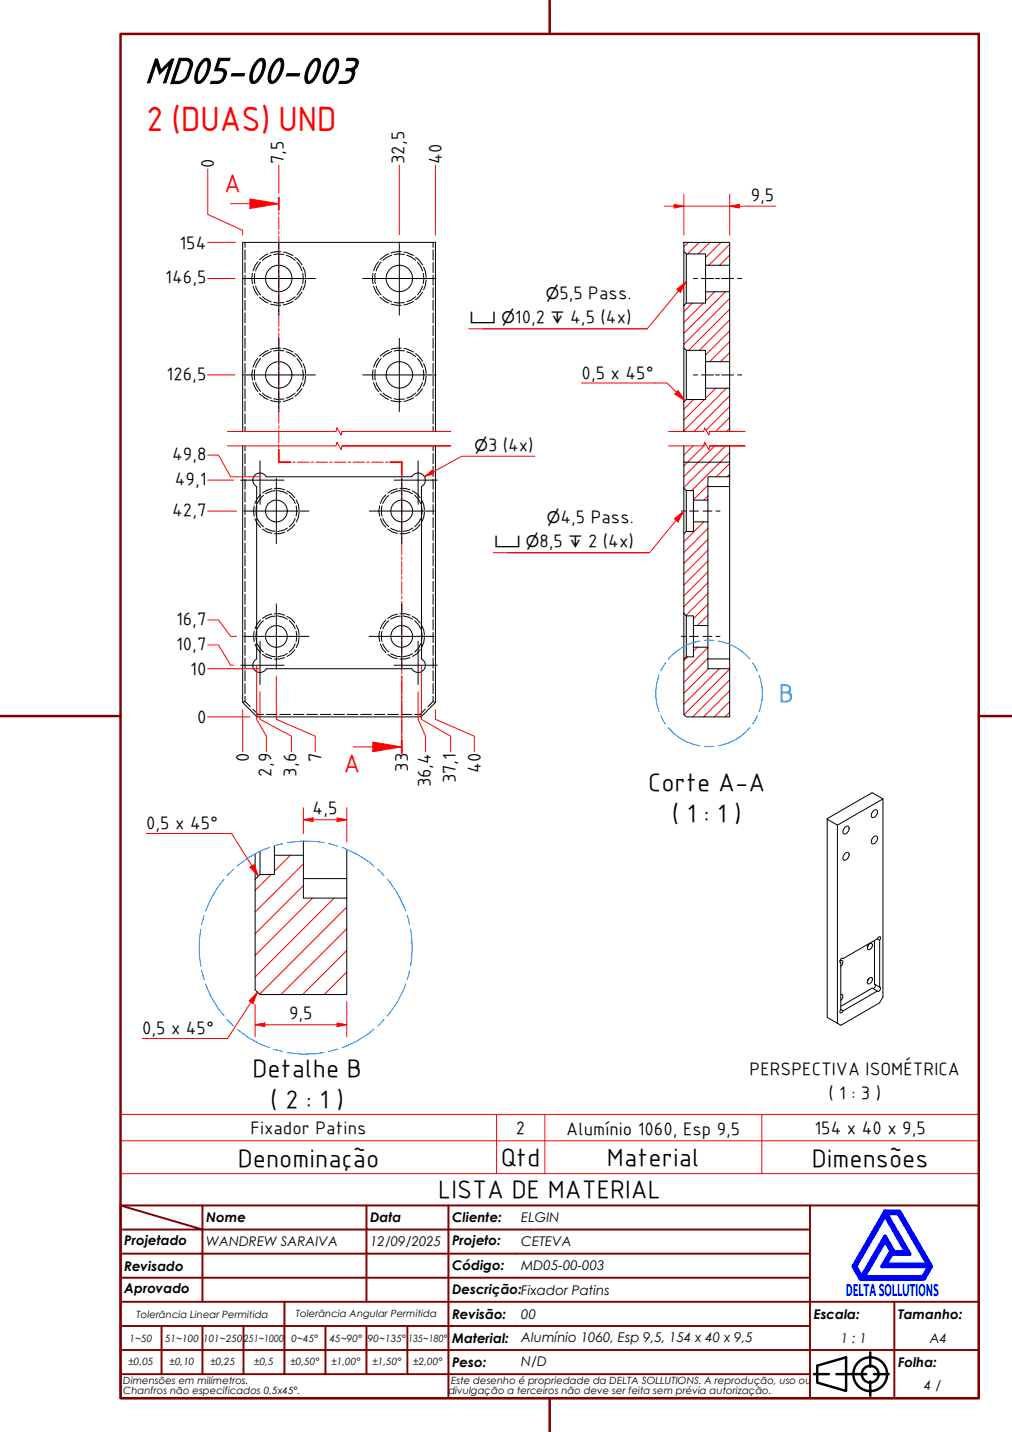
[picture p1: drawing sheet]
<svg xmlns="http://www.w3.org/2000/svg" width="210mm" height="297mm" viewBox="0 0 210 297" stroke-linecap="round" stroke-linejoin="round" font-family="sans-serif">
<!-- layer: Hatch (ABNT) -->
<g fill="none" stroke="#f00" stroke-width=".21">
<path d="M142.8 50.3l-1 .9M145 50.3l-2.4 2.4M147.3 50.3l-2.5 2.4M149.5 50.3l-3.2 3.1M151.3 52.9l-2.1 2.1M151.3 50.7l-4.3 4.3M143.6 62.9l-1.8 1.8M145.9 62.9l-4.1 4M148.2 60.5l-1.9 1.9M150.5 60.5l-8.7 8.7M151.3 73.1l-1.9 1.9M151.3 70.9l-4.1 4.1"/>
<path d="M151.3 68.6l-5 5M151.3 66.4l-6.2 6.3M151.3 64.1l-8.5 8.6M151.3 61.9l-9.5 9.5M143.8 92.5l-2 1.9M143.8 82.9l-2 2M146.1 82.9l-4.3 4.2M146.4 92.1l-4.6 4.6M148.3 92.5l-6.5 6.4M148.4 80.5l-2.1 2.1M150.5 92.5l-8.7 8.6M150.7 80.5l-8.9 8.9"/>
<path d="M151.3 98.4l-.5 .5M151.3 96.1l-2.7 2.8M151.3 93.9l-7.8 7.9M151.3 88.8l-.6 .7M151.3 86.6l-2.9 2.9M151.3 84.4l-4.8 4.8M151.3 82.1l-7.3 7.4M146 108.3l-4.2 4.1M146.8 102.9l-.8 .8M146.8 100.6l-3 3M146.8 118.6l-5 5M146.8 116.4l-5 5"/>
<path d="M146.8 114.1l-5 5M146.8 111.9l-5 5M146.8 109.6l-5 5M142.6 136.3l-.8 .8M144.7 134.2l-.9 .9M146.8 136.6l-5 5M146.8 134.3l-5 5M146.8 127.6l-2.1 2.2M146.8 125.3l-3 3M146.8 123.1l-4.5 4.6M146.8 120.8l-5 5M146.9 138.7l-5.1 5.1"/>
<path d="M149.2 138.7l-7.4 7.4M151.3 138.8l-9.4 9.5M151.3 147.8l-.9 .9M151.3 145.5l-3.1 3.2M151.3 143.3l-5.4 5.4M151.3 141l-7.6 7.7M60.2 177.4l-3.3 3.3M62.9 179.2l-10 10M56.2 181.4l-3.3 3.3M62.9 183.7l-10 10M64.8 186.3l-11.9 11.9M69.3 186.3l-16.4 16.4"/>
<path d="M71.9 197.2l-9.1 9.1M71.9 192.6l-13.6 13.7M71.9 188.2l-18.1 18M71.9 206.1l-.1 .2M71.9 201.6l-4.6 4.7"/>
</g>
<!-- layer: Hidden (ABNT) -->
<g fill="none" stroke="#000" stroke-width=".21">
<path d="M50.8 50.3v1M50.8 51.8v2.1M50.8 54.4v2.1M50.8 57.1v2.1M50.8 59.7v2.1M52.4 56.7l-.2 1.1 .2 1.1M52.5 59.4l.5 1.2 .5 .6M52.9 56.7l-.1 .4 .1 1.7M53 59.3l.1 .5 1 1.4M53.5 54.3l-.5 .7-.5 1.2M54.1 54.4l-1 1.3-.1 .5M55.6 52.7l-.6 .2-1.2 1"/>
<path d="M56.3 52.9l-1.4 .7-.5 .4M58.2 52.2h-.4l-1.7 .3M58.8 52.3l.5 .1 1.5 .6M58.9 52.8l-1.4-.1-.7 .1M59.4 53l.8 .2 1 .8M61.2 53.4l.6 .4 .9 1.1M61.6 54.4l.6 .7 .5 1.1M62.7 59.3l-.5 1.1-.6 .8M62.8 56.7l.1 1.1-.1 1M62.9 55.4l.3 .9 .2 1.2M63.4 58l-.2 1.2-.3 .9M77.4 56.7l-.2 1.1 .2 1.1"/>
<path d="M77.5 59.4l.5 1.2 .5 .6M77.9 56.7l-.1 .4 .1 1.7M78 59.3l.1 .5 1 1.4M78.5 54.3l-.5 .7-.5 1.2M79.1 54.4l-1 1.3-.1 .5M80.6 52.7l-.6 .2-1.2 1M81.3 52.9l-1.4 .7-.5 .4M83.2 52.2h-.4l-1.7 .3M83.8 52.3l.5 .1 1.5 .6M83.9 52.8l-1.4-.1-.7 .1M84.4 53l.8 .2 1 .8M86.2 53.4l.6 .4 .9 1.1"/>
<path d="M86.6 54.4l.6 .7 .5 1.1M87.7 59.3l-.5 1.1-.6 .8M87.8 56.7l.1 1.1-.1 1M87.9 55.4l.3 .9 .2 1.2M88.4 58l-.2 1.2-.3 .9M89.8 50.3v1M89.8 51.8v2.1M89.8 54.4v2.1M89.8 57.1v2.1M89.8 59.7v2.1M50.8 62.3v2.1M50.8 64.9v2.1"/>
<path d="M50.8 67.5v2.1M50.8 70.1v2.1M50.8 72.8v2.1M50.8 75.4v2.1M50.8 78v2.1M52.4 76.7l-.2 1.1 .2 1M52.5 79.4l.5 1.2 .5 .6M52.9 76.7l-.1 .4 .1 1.7M53 79.3l.1 .5 1 1.4M53.5 74.3l-.5 .7-.5 1.2M53.8 61.7l1.2 .9 .6 .3M54.1 74.4l-1 1.3-.1 .5"/>
<path d="M54.4 61.5l.5 .4 1.4 .7M55.6 72.7l-.6 .2-1.2 1M56.1 63.1l1.7 .3 .4-.1M56.3 72.9l-1.4 .7-.5 .4M56.8 62.7l.7 .2 1.4-.2M58.2 72.2h-.4l-1.7 .3M58.8 72.3l.5 .1 1.5 .6M58.9 72.8l-1.4-.1-.7 .1M59.4 73l.8 .2 1 .8M60.8 62.5l-2 .8M61.2 73.3l.6 .5 .9 1.1M61.2 61.6l-1 .7-.8 .3"/>
<path d="M61.6 74.4l.6 .7 .5 1.1M62.7 60.6l-.9 1.1-.6 .5M62.7 79.3l-.5 1.1-.6 .8M62.8 76.7l.1 1.1-.1 1M62.9 75.4l.3 .9 .2 1.2M63.4 78l-.2 1.2-.3 .9M77.4 76.7l-.2 1.1 .2 1M77.5 79.4l.5 1.2 .5 .6M77.9 76.7l-.1 .4 .1 1.7M78 79.3l.1 .5 1 1.4M78.5 74.3l-.5 .7-.5 1.2M78.8 61.7l1.2 .9 .6 .3"/>
<path d="M79.1 74.4l-1 1.3-.1 .5M79.4 61.5l.5 .4 1.4 .7M80.6 72.7l-.6 .2-1.2 1M81.1 63.1l1.7 .3 .4-.1M81.3 72.9l-1.4 .7-.5 .4M81.8 62.7l.7 .2 1.4-.2M83.2 72.2h-.4l-1.7 .3M83.8 72.3l.5 .1 1.5 .6M83.9 72.8l-1.4-.1-.7 .1M84.4 73l.8 .2 1 .8M85.8 62.5l-2 .8M86.2 73.3l.6 .5 .9 1.1"/>
<path d="M86.2 61.6l-1 .7-.8 .3M86.6 74.4l.6 .7 .5 1.1M87.7 60.6l-.9 1.1-.6 .5M87.7 79.3l-.5 1.1-.6 .8M87.8 76.7l.1 1.1-.1 1M87.9 75.4l.3 .9 .2 1.2M88.4 78l-.2 1.2-.3 .9M89.8 62.3v2.1M89.8 64.9v2.1M89.8 67.5v2.1M89.8 70.1v2.1M89.8 72.8v2.1"/>
<path d="M89.8 75.4v2.1M89.8 78v2.1M50.8 80.6v2.1M50.8 83.2v2.1M50.8 85.8v2.1M50.8 88.4v1.1M50.8 92.5v1M50.8 94.1v2.1M50.8 96.7v2.2M50.8 99.4v2.1M53.8 81.7l1.2 .9 .6 .3M54.4 81.5l.5 .4 1.4 .7"/>
<path d="M56.1 83.1l2.1 .2M56.8 82.7l.7 .2 1.4-.2M60.8 82.5l-2 .8M61.2 81.5l-1 .8-.8 .3M62.7 80.6l-.9 1.1-.6 .5M78.8 81.7l1.2 .9 .6 .3M79.4 81.5l.5 .4 1.4 .7M81.1 83.1l2.1 .2M81.8 82.7l.7 .2 1.4-.2M85.8 82.5l-2 .8M86.2 81.5l-1 .8-.8 .3M87.7 80.6l-.9 1.1-.6 .5"/>
<path d="M89.8 80.6v2.1M89.8 83.2v2.1M89.8 85.8v2.1M89.8 88.4v1.1M89.8 92.5v1M89.8 94.1v2.1M89.8 96.7v2.2M89.8 99.4v2.1M50.8 102v2.1M50.8 104.7v2.1M50.8 107.3v2.2M50.8 110v2.1"/>
<path d="M50.8 112.6v2.2M50.8 115.3v2.1M50.8 117.9v2.1M52.7 104.9l-.1 1.1 .1 1.1M52.9 107.6l.4 1 .7 .8M53.3 105l-.2 .4 .2 1.6M53.4 107.6l.8 1.3 .5 .3M54 102.6l-.7 .8-.4 1M54.4 109.7l1 .6 1 .3M54.7 102.8l-.5 .3-.8 1.3M55.1 109.6l1.3 .5 .7 .1M56.4 101.4l-1 .3-1 .6"/>
<path d="M56.9 101.3h1.1l1 .3M57.1 101.8l-.7 .1-1.3 .5M57.6 101.8l1.3 .3 .7 .4M59 110.4l-1 .3h-1.1M59.5 101.8l.9 .6 .8 .8M59.6 109.5l-.7 .5-1.3 .2M60 102.7l.8 .9 .4 .8M61.2 108.8l-.8 .8-.9 .6M61.2 107.6l-.4 .8-.8 .9M61.4 103.7l.5 1 .1 1M61.4 105l.2 1-.2 1M62 106.3l-.1 1-.5 1"/>
<path d="M78.7 104.9l-.1 1.1 .1 1.1M78.9 107.6l.4 1 .7 .8M79.2 105l-.1 .4 .1 1.6M79.4 107.6l.8 1.3 .4 .3M80 102.6l-.7 .8-.4 1M80.4 109.7l.9 .6 1.1 .3M80.6 102.8l-.4 .3-.8 1.3M81.1 109.6l1.3 .5 .7 .1M82.4 101.4l-1.1 .3-.9 .6M82.9 101.3h1.1l1 .3M83.1 101.8l-.7 .1-1.3 .5M83.6 101.8l1.3 .3 .7 .4"/>
<path d="M85 110.4l-1 .3h-1.1M85.5 101.8l.9 .6 .7 .8M85.6 109.5l-.7 .5-1.3 .2M86 102.7l.8 .9 .4 .8M87.1 108.8l-.7 .8-.9 .6M87.2 107.6l-.4 .8-.8 .9M87.4 105l.2 1-.2 1M87.4 103.7l.5 1 .1 1M88 106.3l-.1 1-.5 1M89.8 102v2.1M89.8 104.7v2.1M89.8 107.3v2.2"/>
<path d="M89.8 110v2.1M89.8 112.6v2.2M89.8 115.3v2.1M89.8 117.9v2.1M50.8 120.6v2.1M50.8 123.2v2.2M50.8 125.9v2.1M50.8 128.5v2.1M50.8 131.2v2.1M50.8 133.8v2.2M50.8 136.5v2.1M50.8 139.1v2.2"/>
<path d="M52.7 130.9l-.1 1.1 .1 1.1M52.9 133.6l.4 1 .7 .8M53.3 131l-.2 .4 .2 1.6M53.4 133.5l.8 1.4 .5 .3M54 128.6l-.7 .8-.4 1M54.4 135.7l1 .6 1 .3M54.7 128.8l-.5 .3-.8 1.4M55.1 135.6l1.3 .6h.7M56.4 127.4l-1 .3-1 .6M56.9 127.3h1.1l1 .3M57.1 127.8l-.7 .1-1.3 .5M57.6 127.8l1.3 .2 .7 .4"/>
<path d="M59 136.4l-1 .3h-1.1M59.5 127.8l.9 .6 .8 .8M59.6 135.6l-.7 .4-1.3 .2M60 128.7l.8 .9 .4 .9M61.2 134.8l-.8 .8-.9 .6M61.2 133.5l-.4 .9-.8 .9M61.4 129.7l.5 1 .1 1M61.4 130.9l.2 1.1-.2 1.1M62 132.3l-.1 1-.5 1M78.7 130.9l-.1 1.1 .1 1.1M78.9 133.6l.4 1 .7 .8M79.2 131l-.1 .4 .1 1.6"/>
<path d="M79.4 133.5l.8 1.4 .4 .3M80 128.6l-.7 .8-.4 1M80.4 135.7l.9 .6 1.1 .3M80.6 128.8l-.4 .3-.8 1.4M81.1 135.6l1.3 .6h.7M82.4 127.4l-1.1 .3-.9 .6M82.9 127.3h1.1l1 .3M83.1 127.8l-.7 .1-1.3 .5M83.6 127.8l1.3 .2 .7 .4M85 136.4l-1 .3h-1.1M85.5 127.8l.9 .6 .7 .8M85.6 135.6l-.7 .4-1.3 .2"/>
<path d="M86 128.7l.8 .9 .4 .9M87.1 134.8l-.7 .8-.9 .6M87.2 133.5l-.4 .9-.8 .9M87.4 130.9l.2 1.1-.2 1.1M87.4 129.7l.5 1 .1 1M88 132.3l-.1 1-.5 1M89.8 120.6v2.1M89.8 123.2v2.2M89.8 125.9v2.1M89.8 128.5v2.1M89.8 131.2v2.1M89.8 133.8v2.2"/>
<path d="M89.8 136.5v2.1M89.8 139.1v2.2M50.5 145.6l-.2 .1M50.8 145.5l1.1 1.1M50.8 145.5l-.1 .1M50.8 141.8v2.1M50.8 144.4v1.1M52.5 147.1l1 1.1M53.4 148.5l-.1 .2M53.5 148.2h1.2M53.5 148.2v.2M55.2 148.2h2.2"/>
<path d="M58 148.2h2.3M60.8 148.2h2.3M63.6 148.2h2.2M66.4 148.2h2.2M69.2 148.2h2.2M72 148.2h2.3M74.8 148.2h2.2M77.6 148.2h2.2M80.4 148.2h2.2M83.2 148.2h2.2M86 148.2h1.1l.1 .2M87.2 148.5l.1 .2"/>
<path d="M88.2 147.1l-1.1 1.1M89.8 141.8v2.1M89.8 144.4v1.1M89.8 145.5l.2 .1M89.8 145.5l-1 1.1M90.2 145.6l.1 .1"/>
</g>
<!-- layer: Linha Corte (ABNT) -->
<g fill="none" stroke="#f00" stroke-width=".21">
<path d="M51.8 42.3h6M57.8 41v2.5M57.8 44v.5M57.8 45v2.6M57.8 48v.6M57.8 49v2.6M57.8 52.1v.5M57.8 53v2.6M57.8 56.1v.5M57.8 57.1v2.6M57.8 60.1v.5M57.8 61.1v2.6"/>
<path d="M57.8 64.1v.6M57.8 65.1v2.6M57.8 68.1v.6M57.8 69.1v2.6M57.8 72.2v.5M57.8 73.2v2.5M57.8 76.2v.5M57.8 77.2v2.6M47.2 92.5h22.5l.2-.8 .9 1.5 .2-.7h22.5h-22.5M47.2 89.5h22.5l.2-.8 .9 1.5 .2-.7h22.5h-22.5M57.8 80.2v.6M57.8 81.2v2.6"/>
<path d="M57.8 84.3v.5M57.8 85.2v2.6M57.8 88.3v.5M57.8 89.3v2.5M57.8 92.3v.5M57.8 93.3v2.6h2.4M60.7 95.9h.5M61.7 95.9h2.4M64.5 95.9h.6M65.5 95.9h2.4M68.4 95.9h.5M69.4 95.9h2.4"/>
<path d="M72.2 95.9h.6M73.2 95.9h2.4M76.1 95.9h.5M77.1 95.9h2.4M79.9 95.9h.6M80.9 95.9h2.4v2.7M83.3 99v.6M83.3 100v2.7M138.7 92.5h7.2l.3-.8 .8 1.5 .2-.7h7.3h-7.3M138.7 89.5h7.2l.3-.8 .8 1.5 .2-.7h7.3h-7.3M83.3 103.1v.6M83.3 104.1v2.7"/>
<path d="M83.3 107.3v.5M83.3 108.3v2.6M83.3 111.4v.5M83.3 112.4v2.6M83.3 115.5v.5M83.3 116.5v2.7M83.3 119.6v.6M83.3 120.6v2.7M83.3 123.7v.6M83.3 124.7v2.7M83.3 127.9v.5M83.3 128.8v2.7"/>
<path d="M83.3 132v.5M83.3 133v2.7M83.3 136.1v.6M83.3 137.1v2.7M83.3 140.2v.6M83.3 141.2v2.7M83.3 144.4v.5M83.3 145.3v2.7M83.3 148.5v.5M83.3 149.5v2.7M83.3 152.6v.5M83.3 153.6v2.7"/>
</g>
<!-- layer: Visible (ABNT) -->
<g fill="none" stroke="#000" stroke-width=".21">
<path d="M141.8 50.3h9.5v4.7h-5v-2.3h-4l-.5-.5zM141.8 52.2v11.2M142.3 52.7v10.2M146.3 55v5.5M151.3 55v5.5M141.8 72.2v17.3M142.3 62.9h4v-2.4h5v14.5h-5v-2.3h-4l-.5-.5v-8.8zM142.3 72.7v10.2M146.3 75v5.5M151.3 75v14.5M50.3 92.5v53.2l3 3h34l3-3v-53.2M50.3 89.5v-39.2h40v39.2"/>
<path d="M141.8 95.9v5.3l.5 .6h1.5v1.9h3v-4.8h4.5v-3M141.8 95.9h9.5M141.8 92.5v3.4M151.3 80.5h-5v2.4h-4l-.5 .5M151.3 92.5v3.4M151.3 98.9v2M53.2 100.9a1.5 1.5 0 0 1-.3-2.3 1.5 1.5 0 0 1 2.3 .3h30.2a1.49 1.49 0 0 1 2.4-.3 1.49 1.49 0 0 1-.4 2.3v35.8a1.5 1.5 0 0 1 .4 2.4 1.5 1.5 0 0 1-2.4-.4h-30.2a1.49 1.49 0 0 1-2.3 .4 1.49 1.49 0 0 1 .3-2.4M53.2 100.9v35.8M141.8 101.2v9.6M142.3 101.8v8.4M143.8 108.3h3v21.5h-3v-2.1h-1.5l-.5-.4v-16.5l.5-.6h1.5zM143.8 103.7v4.6"/>
<path d="M146.8 100.9h4.5v35.8h-4.5M146.8 103.7v4.6M141.8 127.3v9.4M142.3 127.7v8.6M143.8 134.2h3v4.5h4.5v10h-9l-.5-.5v-11.5l.5-.4h1.5zM143.8 129.8v4.4M146.8 129.8v4.4M151.3 136.7v2M52.9 177.1v5.3M53.9 176.6v4.8M56.9 177.4v4h-3l-1 1v22.9l1 1h18v-20M56.9 177.4h6v8.9h9"/>
<path d="M56.9 175.4v2M62.9 174.4v3M71.9 176.2v6.1h-9M171.6 169.8l9.2-5.3h.2l2.1 1.2v41.1l-.7 1.2-8 4.7-2.8-1.7zM171.6 169.9l2.1 1.3v41.1M175.3 177l.5-.2 .2 .1a1.1 1.1 0 0 1-.9 1.5 .92 .92 0 0 1 .2-1.4zM175.3 171.6l.2-.2h.5a1.11 1.11 0 0 1-.9 1.6 .92 .92 0 0 1 .2-1.4zM181.2 168.2l.5-.3 .1 .1a1.1 1.1 0 0 1-.8 1.6 .92 .92 0 0 1 .2-1.4zM181.2 173.6l.5-.2h.1a1.12 1.12 0 0 1-.8 1.7 .92 .92 0 0 1 .2-1.5zM183.1 165.7l-9.4 5.5M71.9 182.3v4M174.2 199.3l.4-.1a.78 .78 0 0 1-.2 1.2"/>
<path d="M174.2 199.6l.2 .1v9.7M174.9 198.8a.49 .49 0 0 0-.6 .3 .49 .49 0 0 0 .1 .6M180.1 196l.7-.3a.82 .82 0 0 1 0 .9 .82 .82 0 0 1-.8 .4 .81 .81 0 0 1 .1-1zM180.2 196l-.2 .3M180.2 195.9l-.3 .5M181.4 195.1v9l1.1 .7M182 194.7l.5 .3v9.8M182 194.7l.2-.3 .3-.1 .1 .3-.1 .4M182 194.7l-7.1 4.1h-.2M174.4 206.3h.2a.76 .76 0 0 1-.2 1.2M174.4 209.4l-.2 .4 .1 .3 .3-.1 .3-.3M174.4 208.7l6.5-3.7 1.1 .6-7.1 4.1-.5-.3"/>
<path d="M180.1 203.1l.7-.3a.82 .82 0 0 1 0 .8 .82 .82 0 0 1-.8 .4 .79 .79 0 0 1 .1-.9zM180.2 203l-.2 .4M180.2 203l-.3 .4M181.5 204.2v.4l-.4 .4M182.5 204.8a.49 .49 0 0 1 0 .6 .49 .49 0 0 1-.5 .2"/>
<circle cx="57.8" cy="57.8" r="2.74"/>
<circle cx="82.8" cy="57.8" r="2.74"/>
<circle cx="57.8" cy="77.8" r="2.74"/>
<circle cx="82.8" cy="77.8" r="2.74"/>
<circle cx="57.3" cy="106" r="2.25"/>
<circle cx="83.3" cy="106" r="2.25"/>
<circle cx="57.3" cy="132" r="2.25"/>
<circle cx="83.3" cy="132" r="2.25"/>
</g>
<path d="M25 236.6h178v-5.4h-178v12.2M103 231.2v12.2M113 231.2v12.2M158 231.2v12.2M203 236.6v6.8h-178M25 243.4v6.6h178v-6.6" fill="none" stroke="#f00" stroke-width=".21"/>
<!-- layer: Linha Corte (ABNT) -->
<path d="M57.8 41v2.5M57.8 93.3v2.6h2.4M80.9 95.9h2.4v2.7M83.3 153.6v2.7" fill="none" stroke="#f00" stroke-width=".36"/>
<path d="M51.8 41.3l6 1-6 1z" fill="#f00"/>
<path d="M47.8 42.3h4M51.8 41.3l6 1-6 1zM77.3 154.9h6" fill="none" stroke="#f00" stroke-width=".21"/>
<path d="M77.3 153.9l6 1-6 1z" fill="#f00"/>
<path d="M73.2 154.9h4.1M77.3 153.9l6 1-6 1z" fill="none" stroke="#f00" stroke-width=".21"/>
<!-- layer: Detail Boundary (ABNT) -->
<path d="M138 137.5l-.9 1.7M145.2 133a10.8 10.8 0 0 0-6.6 3.7M148 132.8h-1.9M149 133a10.7 10.7 0 0 1 6.5 3.7M156.1 137.5l1 1.7M136.7 140a10.8 10.8 0 0 0 0 7.6M137.1 148.5l.9 1.7M138.6 150.9a10.8 10.8 0 0 0 6.6 3.8M146.1 154.8h1.9M155.5 150.9a10.7 10.7 0 0 1-6.5 3.8M157.1 148.5l-1 1.7M157.4 140.1a10.5 10.5 0 0 1 0 7.5" fill="none" stroke="#0080ff" stroke-width=".21"/>
<!-- layer: Borda A3/A4 (ABNT) -->
<path d="M25 7h178v283h-178zM114 0v7M0 148.5h25M203 148.5h7M114 290v7" fill="none" stroke="#800000" stroke-width=".51"/>
<path d="M183.6 257.3l1.2 2.2-1.8 3.2h9.7l-1.3 2.2h-12.2zM183.6 252.1l4.4 7.6h-2.6l-1.8-3.2-4.9 8.4-1.3-2.2zM183.6 251.3h3l6.5 11.4-1.5 2.6h-13.1l-1.5-2.6zM183.8 251.7h2.5l6.2 10.6h-8.8l1.3-2.2h3.7zM185 259.7h.2l-.1 .2z" fill="none" stroke="#00f" stroke-width=".8"/>
<!-- layer: 0 -->
<path d="M178.5 265.3h13.1" fill="none" stroke="#000" stroke-width=".21"/>
<g fill="none" stroke="#800000" stroke-width=".4">
<path d="M25 250l17 5h-17M25 250h178v40h-178zM42 255h34v5h17M42 255v15M42 250v5M76 250v5h17v5M93 250v5h75M168 250v20h-143M25 260h51v10M25 275h17M33.5 275v10M50.5 275h-8.5v10"/>
<path d="M59 270v15h-8.5M67.5 275v10h-8.5M76 275v10h8.5M84.5 275v10M93 275h-42.5v10M93 260v5h-68M93 275v10h75M93 260h75M93 275h75M168 265h-75v10M185.5 270v10h17.5M203 270h-35v10h17.5v10"/>
<path d="M25 285h25.5M25 280h143v10M67.5 285h8.5M84.5 285h8.5v5"/>
</g>
<g fill="none" stroke="#000" stroke-width=".51">
<path d="M168.8 285h3.1M169.5 283.3l6-1.8v7l-6-1.7zM173.5 285h6.2M180.5 280.5v3M180.5 286.5v3M181.3 285h3"/>
<circle cx="180.5" cy="285" r="3.5"/>
<circle cx="180.5" cy="285" r="1.75"/>
</g>
<!-- layer: Marca de centro (ISO) -->
<g fill="none" stroke="#000" stroke-width=".21">
<path d="M50.2 57.8h15.2M57.8 50.2v15.2M75.2 57.8h15.2M82.8 50.2v15.2M50.2 77.8h15.2M57.8 70.2v15.2M75.2 77.8h15.2M82.8 70.2v15.2M49.9 99.6h9M53.9 95.6v9M57.3 99.3v13.5M81.7 99.6h9"/>
<path d="M83.3 99.3v13.5M86.7 95.6v9M50.6 106h13.5M76.6 106h13.5M49.9 138h9M50.6 132h13.5M53.9 133v9M57.3 125.3v13.5M76.6 132h13.5M81.7 138h9M83.3 125.3v13.5M86.7 133v9"/>
</g>
<!-- layer: Linha de centro (ISO) -->
<g fill="none" stroke="#000" stroke-width=".21">
<path d="M143.8 57.8h.9M145.5 57.8h2.5M148.4 57.8h.8M149.7 57.8h2.5M153 57.8h.8M143.8 77.8h.9M145.5 77.8h2.5M148.4 77.8h.8M149.7 77.8h2.5M153 77.8h.8M141.3 106h.9M143 106h1.8"/>
<path d="M145.8 106h1.9M148.5 106h.8M141.3 132h.9M143 132h1.8M145.8 132h1.9M148.5 132h.8"/>
</g>
<g fill="none" stroke="#f00" stroke-width=".21">
<path d="M43.1 35.1v9.4l7.2 3.3v1M57.8 34.3v5.7M82.8 34.3v14.4M90.3 34.3v14.5M43.1 57.8h5.6M43.1 50.3h5.7M43.1 77.8h5.6M43.1 99.6h5.3M43.1 94.4h2.2l2.5 4.5h6M43.1 106h6M43.1 138.7h10.7M43.1 133.8h2.2l2.5 4.2h.6"/>
<path d="M43.1 128.6h2.2l2.5 3.4h1.3M53.2 138.2v11l2 3.5v3.3M87.4 138.2v11l6.1 3.5v3.3M43.1 148.7h8.7M50.3 147.2v8.8M53.9 143.5v5.7l6.6 3.5v3.3M57.3 140.3v8.9l8.1 3.5v3.3M83.3 140.3v15.7M86.7 143.5v5.7l1.6 3.5v3.3M90.3 147.2v2l8.1 3.5v3.3"/>
</g>
<path d="M142.3 58.4l-1.6 1.9" fill="none" stroke="#f00" stroke-width=".21"/>
<path d="M140.4 60l1.9-1.6-1.2 2.2z" fill="#f00"/>
<path d="M97.2 68.2h37M140.4 60l1.9-1.6-1.2 2.2zM140.7 60.3l-6.5 7.9h-34" fill="none" stroke="#f00" stroke-width=".21"/>
<path d="M151.3 42.8h2" fill="none" stroke="#f00" stroke-width=".21"/>
<path d="M151.3 42.8l2-.4v.7z" fill="#f00"/>
<path d="M139.8 42.8h2M151.3 42.8l2-.4v.7z" fill="none" stroke="#f00" stroke-width=".21"/>
<path d="M139.8 42.4l2 .4-2 .3z" fill="#f00"/>
<path d="M137.8 42.8h2M139.8 42.4l2 .4-2 .3zM141.8 42.8h9.5M141.8 40.3v8.5M151.3 40.3v8.5M153.3 42.8h7.6" fill="none" stroke="#f00" stroke-width=".21"/>
<!-- layer: Detail Boundary (ABNT) -->
<g fill="none" stroke="#0080ff" stroke-width=".21">
<path d="M55.9 175.8l-1.8 .7-2.6 1.4-2.3 1.7M58.6 175l-1.9 .5M59.6 174.8a21.3 21.3 0 0 1 7.6 0M68.2 175l1.8 .5M71 175.8a20.6 20.6 0 0 1 6.6 3.8M41.7 192.7l-.4 2.4v2.9l.4 2.4M42.3 189.9l-.5 1.9M46.5 182.4l-1.3 1.7-1.5 2.5-1.1 2.4M48.5 180.3l-1.4 1.3M78.3 180.3l1.4 1.4M80.3 182.4a19.7 19.7 0 0 1 3.8 6.6M84.5 189.9l.4 1.9"/>
<path d="M85.1 192.7a19.5 19.5 0 0 1 0 7.7M41.8 201.3l.5 1.9M42.6 204.1l1.1 2.4 1.5 2.6 1.3 1.6M47.1 211.5l1.4 1.3M49.2 213.5l2.3 1.7 2.6 1.4 1.8 .7M56.7 217.6l1.9 .5M67.2 218.3a20.5 20.5 0 0 1-7.6 0M70 217.6l-1.8 .5M77.6 213.5a20.6 20.6 0 0 1-6.6 3.8M79.7 211.5l-1.4 1.3M84.1 204.1a19.9 19.9 0 0 1-3.8 6.6M84.9 201.3l-.4 1.9"/>
</g>
<path d="M141.8 106l-1.5 1.9" fill="none" stroke="#f00" stroke-width=".21"/>
<path d="M139.9 107.6l1.9-1.6-1.2 2.3z" fill="#f00"/>
<path d="M102.3 114.6h32.4M139.9 107.6l1.9-1.6-1.2 2.3zM140.3 107.9l-5.6 6.7h-29.4" fill="none" stroke="#f00" stroke-width=".21"/>
<path d="M69.9 170h2" fill="none" stroke="#f00" stroke-width=".21"/>
<path d="M69.9 169.7l2 .3-2 .4z" fill="#f00"/>
<path d="M62.9 170h2M69.9 169.7l2 .3-2 .4z" fill="none" stroke="#f00" stroke-width=".21"/>
<path d="M62.9 170l2-.3v.7z" fill="#f00"/>
<path d="M62.9 170l2-.3v.7zM62.9 167.5v5.4M64.9 170h5M71.9 167.5v7.2" fill="none" stroke="#f00" stroke-width=".21"/>
<path d="M52.3 179.6l1.3 2.1" fill="none" stroke="#f00" stroke-width=".21"/>
<path d="M51.8 179.9l.9-.5 .9 2.3z" fill="#f00"/>
<path d="M30.3 172.9h17.7l4.3 6.7M51.8 179.9l.9-.5 .9 2.3z" fill="none" stroke="#f00" stroke-width=".21"/>
<path d="M52.9 212.6h2" fill="none" stroke="#f00" stroke-width=".21"/>
<path d="M52.9 212.6l2-.4v.7z" fill="#f00"/>
<path d="M52.9 212.6l2-.4v.7zM69.9 212.6h2" fill="none" stroke="#f00" stroke-width=".21"/>
<path d="M69.9 212.2l2 .4-2 .3z" fill="#f00"/>
<path d="M52.9 208.3v6.8M54.9 212.6h15M69.9 212.2l2 .4-2 .3zM71.9 207.8v7.3" fill="none" stroke="#f00" stroke-width=".21"/>
<path d="M140.3 81.4l1.8 1.7" fill="none" stroke="#f00" stroke-width=".21"/>
<path d="M140.7 81l1.4 2.1-2.1-1.4z" fill="#f00"/>
<path d="M120.6 79.4h17.7l2 2M140.7 81l1.4 2.1-2.1-1.4z" fill="none" stroke="#f00" stroke-width=".21"/>
<path d="M89.8 97.9l-1.8 1" fill="none" stroke="#f00" stroke-width=".21"/>
<path d="M88 98.9l1.6-1.3 .4 .6z" fill="#f00"/>
<path d="M88 98.9l1.6-1.3 .4 .6zM111 94.6h-15.2l-6 3.3" fill="none" stroke="#f00" stroke-width=".21"/>
<path d="M53.4 205.8l-1.3 2.1" fill="none" stroke="#f00" stroke-width=".21"/>
<path d="M53.4 205.8l-.9 2.4-.9-.6z" fill="#f00"/>
<path d="M52.1 207.9l-4.9 7.5h-17.7M53.4 205.8l-.9 2.4-.9-.6z" fill="none" stroke="#f00" stroke-width=".21"/>
<text font-size="81.9" fill="#fff" x="188.7" y="289">.</text>
<text font-size="8.1" x="30" y="17.2">MD05-00-003</text>
<text font-size="7" fill="#f00" x="30.4" y="27.1">2 (DUAS) UND</text>
<g font-size="5.4" fill="#f00">
<text x="46.5" y="39.9">A</text>
<text x="71.2" y="160.2">A</text>
</g>
<text font-size="5.4" fill="#0080ff" x="161.6" y="145.6">B</text>
<g font-size="5.4">
<text x="134.4" y="164">Corte A-A</text>
<text x="139.3" y="170.5">( 1 : 1 )</text>
<text x="52.3" y="223.3">Detalhe B</text>
<text x="56.1" y="229.8">( 2 : 1 )</text>
<text x="49.3" y="242">Denominação</text>
<text x="103.9" y="241.8">Qtd</text>
<text x="125.9" y="241.8">Material</text>
<text x="168.4" y="242">Dimensões</text>
<text x="90.9" y="248.5">LISTA DE MATERIAL</text>
</g>
<g font-size="3.9">
<text x="44.4" y="34.8" transform="rotate(-90 44.4 34.8)">0</text>
<text x="58.8" y="34" transform="rotate(-90 58.8 34)">7,5</text>
<text x="83.8" y="34" transform="rotate(-90 83.8 34)">32,5</text>
<text x="91.6" y="34" transform="rotate(-90 91.6 34)">40</text>
<text x="155.7" y="41.7">9,5</text>
<text x="37.2" y="51.5">154</text>
<text x="34.3" y="58.8">146,5</text>
<text x="116" y="62.1">5,5 Pass.</text>
<text x="106.8" y="67.1">10,2</text>
<text x="118.2" y="67.1">4,5 (4x)</text>
<text x="34.6" y="78.8">126,5</text>
<text x="120.6" y="78.6">0,5 x 45°</text>
<text x="35.7" y="95.4">49,8</text>
<text x="101.2" y="93.5">3 (4x)</text>
<text x="36.3" y="100.6">49,1</text>
<text x="35.7" y="107">42,7</text>
<text x="111.9" y="113.5">8,5</text>
<text x="116.2" y="108.5">4,5 Pass.</text>
<text x="122" y="113.5">2 (4x)</text>
<text x="36.5" y="129.6">16,7</text>
<text x="36.5" y="134.8">10,7</text>
<text x="39.5" y="140">10</text>
<text x="40.9" y="150">0</text>
<text x="51.6" y="158.2" transform="rotate(-90 51.6 158.2)">0</text>
<text x="56.2" y="161.1" transform="rotate(-90 56.2 161.1)">2,9</text>
<text x="61.4" y="161.1" transform="rotate(-90 61.4 161.1)">3,6</text>
<text x="66.6" y="158.2" transform="rotate(-90 66.6 158.2)">7</text>
<text x="84.6" y="160.1" transform="rotate(-90 84.6 160.1)">33</text>
<text x="99.6" y="160.4" transform="rotate(-90 99.6 160.4)">40</text>
<text x="89.3" y="163.3" transform="rotate(-90 89.3 163.3)">36,4</text>
<text x="94.4" y="162.5" transform="rotate(-90 94.4 162.5)">37,1</text>
<text x="30.3" y="172">0,5 x 45°</text>
<text x="64.8" y="168.9">4,5</text>
<text x="29.5" y="214.6">0,5 x 45°</text>
<text x="60" y="211.5">9,5</text>
<text x="155.5" y="222.9">PERSPECTIVA ISOMÉTRICA</text>
<text x="171.8" y="227.9">( 1 : 3 )</text>
<text x="52" y="235.2">Fixador Patins</text>
<text x="107" y="235.2">2</text>
<text x="117.5" y="235.3">Alumínio 1060, Esp 9,5</text>
<text x="169" y="235.2">154 x 40 x 9,5</text>
</g>
<text font-size="3.9" fill="#00f" x="175.4" y="268.8">DELTASOLLUTIONS</text>
<g font-size="3.3">
<text x="113.2" y="62.1">⌀</text>
<text x="97.4" y="67.1">⌴ ⌀</text>
<text x="114.2" y="67.1">↧</text>
<text x="98.4" y="93.5">⌀</text>
<text x="102.6" y="113.5">⌴ ⌀</text>
<text x="113.4" y="108.5">⌀</text>
<text x="117.9" y="113.5">↧</text>
</g>
<g font-size="2.8">
<text x="42.8" y="253.5">Nome</text>
<text x="76.8" y="253.5">Data</text>
<text x="93.8" y="253.6">Cliente:</text>
<text x="108.1" y="253.5">ELGIN</text>
<text x="25.8" y="263.6">Revisado</text>
<text x="25.8" y="258.3">Projetado</text>
<text x="42.8" y="258.5">WANDREW SARAIVA</text>
<text x="76.8" y="258.4">12/09/2025</text>
<text x="93.8" y="263.4">Código:</text>
<text x="93.8" y="258.3">Projeto:</text>
<text x="108.1" y="263.5">MD05-00-003</text>
<text x="108.1" y="258.5">CETEVA</text>
<text x="25.8" y="268.3">Aprovado</text>
<text x="93.8" y="268.3">Descrição:Fixador Patins</text>
<text x="93.8" y="273.6">Revisão:</text>
<text x="108.1" y="273.5">00</text>
<text x="168.8" y="273.5">Escala:</text>
<text x="186.3" y="273.5">Tamanho:</text>
<text x="93.8" y="278.6">Material:</text>
<text x="108.1" y="278.3">Alumínio 1060, Esp 9,5, 154 x 40 x 9,5</text>
<text x="174.4" y="278.5">1 : 1</text>
<text x="192.8" y="278.6">A4</text>
<text x="93.8" y="283.5">Peso:</text>
<text x="108.1" y="283.4">N/D</text>
<text x="186.3" y="283.5">Folha:</text>
<text x="191.7" y="288.4">4 / 4</text>
</g>
<g font-size="2.1">
<text x="28.3" y="273.3">Tolerância Linear Permitida</text>
<text x="61.4" y="273.1">Tolerância Angular Permitida</text>
<text x="26.9" y="278.3">1~50</text>
<text x="34.2" y="278.3">51~100</text>
<text x="42.1" y="278.3">101~250</text>
<text x="50.5" y="278.3">251~1000</text>
<text x="60.5" y="278.3">0~45°</text>
<text x="68.4" y="278.3">45~90°</text>
<text x="76.3" y="278.3">90~135°</text>
<text x="84.7" y="278.3">135~180°</text>
<text x="25.6" y="287.1">Dimensões em milímetros.</text>
<text x="26.6" y="283.2">±0,05</text>
<text x="35.2" y="283.2">±0,10</text>
<text x="43.6" y="283.2">±0,25</text>
<text x="52.7" y="283.2">±0,5</text>
<text x="60.2" y="283.2">±0,50°</text>
<text x="68.7" y="283.2">±1,00°</text>
<text x="77.2" y="283.2">±1,50°</text>
<text x="85.7" y="283.2">±2,00°</text>
<text x="93.6" y="287.1">Este desenho é propriedade da DELTA SOLLUTIONS. A reprodução, uso ou</text>
<text x="25.6" y="289.2">Chanfros não especificados 0,5x45°.</text>
<text x="93" y="289.2">divulgação a terceiros não deve ser feita sem prévia autorização.</text>
</g>
</svg>
